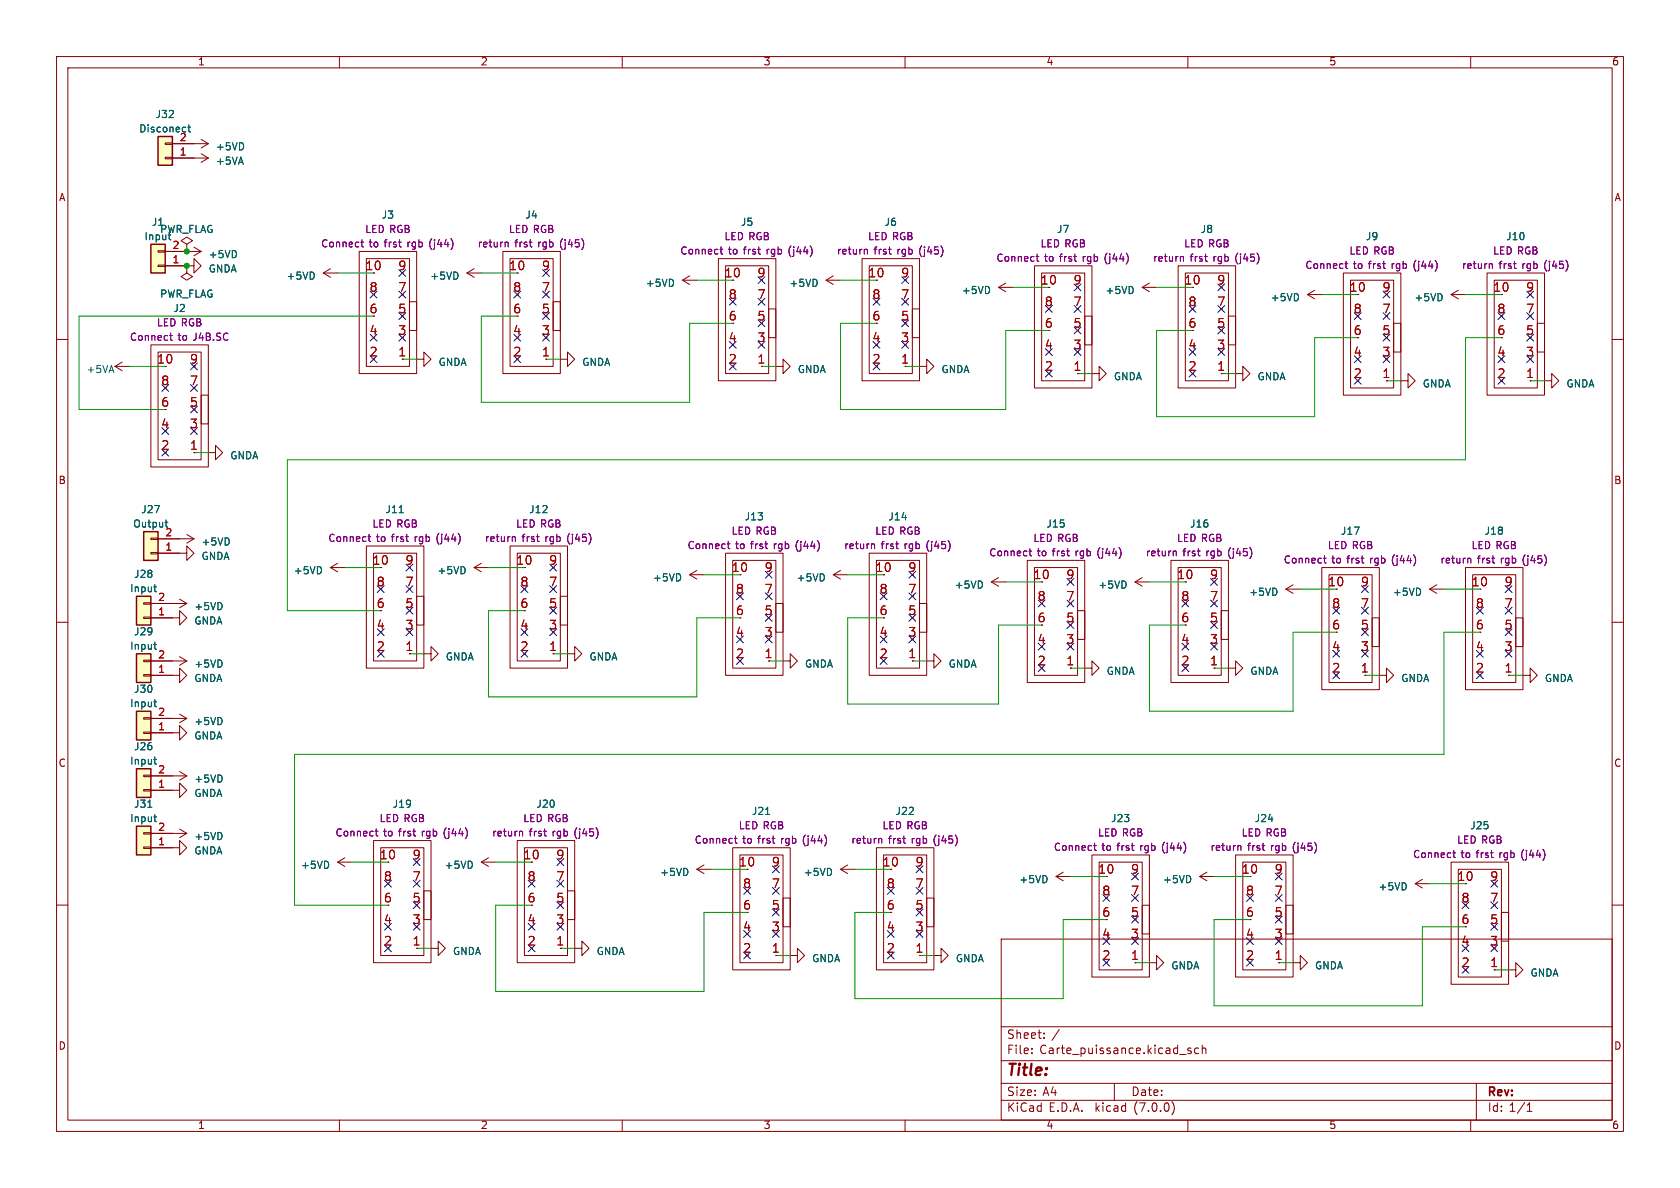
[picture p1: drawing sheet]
<svg xmlns="http://www.w3.org/2000/svg" width="297mm" height="210mm" viewBox="0 0 297 210" stroke-linecap="round" stroke-linejoin="round" font-family="sans-serif">
<g fill="none" stroke="#840000" stroke-width=".18">
<path d="M10 10h277v190h-277zM12 12h273v186h-273zM60 10v2M110 10v2M160 10v2M210 10v2M260 10v2M29.2 25.3h1.3v.2h-1.3zM29.2 27.8h1.3v.3h-1.3zM30.5 25.4h6.3M30.5 27.9h6.3M35.6 24.6l1.2 .8"/>
<path d="M35.6 27.2l1.2 .7M36.8 25.4l-1.2 .8M36.8 27.9l-1.2 .8M10 60h2M27.9 44.3h1.3v.3h-1.3zM27.9 46.9h1.3v.2h-1.3zM29.2 47h3.8M29.2 44.5h6.4M33 47h1.3v-1.3l1.3 1.3-1.3 1.3v-1.3M33 47v1.3l1 .6-1 .6-1-.6 1-.6M33 47h.1M33 43.2l1-.7-1-.6-1 .6 1 .7v1.3"/>
<path d="M33 44.5h.1M34.3 43.7l1.3 .8M35.6 44.5l-1.3 .7M57.1 48.3l1.3 .7M57.1 48.3h2.6M58.4 47.5l-1.3 .8M63.5 44.5h10.2v21.5h-10.2zM64.8 45.7h7.6v19.1h-7.6zM72.4 53.3h1.3v5.1h-1.3zM82.5 48.3h2.6M82.5 48.3l1.3 .7M83.8 47.5l-1.3 .8"/>
<path d="M88.9 44.5h10.2v21.5h-10.2zM90.2 45.7h7.6v19.1h-7.6zM97.8 53.3h1.3v5.1h-1.3zM120.6 49.5h2.6M120.6 49.5l1.3 .8M121.9 48.8l-1.3 .7M127 45.7h10.2v21.6h-10.2zM128.3 47h7.6v19h-7.6zM135.9 54.6h1.3v5.1h-1.3zM146 49.5l1.3 .8M146 49.5h2.6M147.3 48.8l-1.3 .7"/>
<path d="M152.4 45.7h10.2v21.6h-10.2zM153.7 47h7.6v19h-7.6zM161.3 54.6h1.3v5.1h-1.3zM176.5 50.8h2.6M176.5 50.8l1.3 .8M177.8 50l-1.3 .8M182.9 47h10.1v21.6h-10.1zM184.1 48.3h7.7v19h-7.7zM191.8 55.9h1.2v5.1h-1.2zM201.9 50.8l1.3 .8M201.9 50.8h2.6M203.2 50l-1.3 .8"/>
<path d="M208.3 47h10.1v21.6h-10.1zM209.5 48.3h7.7v19h-7.7zM217.2 55.9h1.2v5.1h-1.2zM231.1 52.1l1.3 .7M231.1 52.1h2.6M232.4 51.3l-1.3 .8M237.5 48.3h10.1v21.6h-10.1zM238.8 49.5h7.6v19.1h-7.6zM246.4 57.2h1.2v5h-1.2zM256.5 52.1h2.6M256.5 52.1l1.3 .7M257.8 51.3l-1.3 .8"/>
<path d="M262.9 48.3h10.1v21.6h-10.1zM264.2 49.5h7.6v19.1h-7.6zM271.8 57.2h1.2v5h-1.2zM285 60h2M20.3 64.8l1.3 .7M20.3 64.8h2.6M21.6 64l-1.3 .8M26.7 61h10.1v21.6h-10.1zM27.9 62.2h7.7v19.1h-7.7zM35.6 69.9h1.2v5h-1.2zM73.7 63.5h1.2v-1.3l1.3 1.3-1.3 1.3v-1.3M99.1 63.5h1.2v-1.3l1.3 1.3-1.3 1.3v-1.3"/>
<path d="M137.2 64.8h1.2v-1.3l1.3 1.3-1.3 1.2v-1.2M162.6 64.8h1.2v-1.3l1.3 1.3-1.3 1.2v-1.2M193 66h1.3v-1.2l1.3 1.2-1.3 1.3v-1.3M218.4 66h1.3v-1.2l1.3 1.2-1.3 1.3v-1.3M247.6 67.3h1.3v-1.3l1.3 1.3-1.3 1.3v-1.3M273 67.3h1.3v-1.3l1.3 1.3-1.3 1.3v-1.3M26.7 95.1h1.2v.3h-1.2zM26.7 97.7h1.2v.2h-1.2zM27.9 97.8h5.1v-1.3l1.3 1.3-1.3 1.3v-1.3M27.9 95.3h6.4M33 94.5l1.3 .8M34.3 95.3l-1.3 .7"/>
<path d="M36.8 80h1.3v-1.3l1.3 1.3-1.3 1.3v-1.3M59.7 99.6l-1.3 .7M64.8 96.5h10.1v21.6h-10.1zM66 97.8h7.7v19h-7.7zM85.1 99.6l-1.3 .7M90.2 96.5h10.1v21.6h-10.1zM91.4 97.8h7.7v19h-7.7zM128.3 97.8h10.1v21.6h-10.1zM129.5 99.1h7.7v19h-7.7zM153.7 97.8h10.1v21.6h-10.1zM154.9 99.1h7.7v19h-7.7zM181.6 99.1h10.2v21.6h-10.2z"/>
<path d="M207 99.1h10.2v21.6h-10.2zM10 110h2M25.4 116.7h1.3v.3h-1.3zM25.4 119.3h1.3v.2h-1.3zM25.4 106.6h1.3v.2h-1.3zM25.4 109.1h1.3v.2h-1.3zM26.7 119.4h5v-1.3l1.3 1.3-1.3 1.3v-1.3M26.7 109.2h5v-1.2l1.3 1.2-1.3 1.3v-1.3M26.7 116.8h6.3M26.7 106.7h6.3M31.7 116.1l1.3 .7M31.7 105.9l1.3 .8"/>
<path d="M33 116.8l-1.3 .8M33 106.7l-1.3 .7M58.4 100.3h2.6M58.4 100.3l1.3 .8M73.7 105.4h1.2v5.1h-1.2zM74.9 115.6h1.3v-1.3l1.3 1.3-1.3 1.2v-1.2M83.8 100.3l1.3 .8M83.8 100.3h2.6M99.1 105.4h1.2v5.1h-1.2zM100.3 115.6h1.3v-1.3l1.3 1.3-1.3 1.2v-1.2M121.9 101.6l1.3 .8M121.9 101.6h2.6"/>
<path d="M123.2 100.8l-1.3 .8M137.2 106.7h1.2v5.1h-1.2zM138.4 116.8h1.3v-1.2l1.3 1.2-1.3 1.3v-1.3M147.3 101.6h2.6M147.3 101.6l1.3 .8M148.6 100.8l-1.3 .8M162.6 106.7h1.2v5.1h-1.2zM163.8 116.8h1.3v-1.2l1.3 1.2-1.3 1.3v-1.3M175.3 102.9h2.5M175.3 102.9l1.2 .7M176.5 102.1l-1.2 .8M182.9 100.3h7.6v19.1h-7.6z"/>
<path d="M190.5 108h1.3v5h-1.3zM191.8 118.1h1.2v-1.3l1.3 1.3-1.3 1.3v-1.3M200.7 102.9l1.2 .7M200.7 102.9h2.5M201.9 102.1l-1.2 .8M208.3 100.3h7.6v19.1h-7.6zM215.9 108h1.3v5h-1.3zM217.2 118.1h1.2v-1.3l1.3 1.3-1.3 1.3v-1.3M227.3 104.1l1.3 .8M227.3 104.1h2.6M228.6 103.4l-1.3 .7M233.7 100.3h10.1v21.6h-10.1z"/>
<path d="M234.9 101.6h7.7v19.1h-7.7zM242.6 109.2h1.2v5.1h-1.2zM243.8 119.4h1.3v-1.3l1.3 1.3-1.3 1.3v-1.3M252.7 104.1h2.6M252.7 104.1l1.3 .8M254 103.4l-1.3 .7M259.1 100.3h10.1v21.6h-10.1zM260.3 101.6h7.7v19.1h-7.7zM268 109.2h1.2v5.1h-1.2zM269.2 119.4h1.3v-1.3l1.3 1.3-1.3 1.3v-1.3M285 110h2M25.4 126.9h1.3v.2h-1.3z"/>
<path d="M25.4 129.4h1.3v.3h-1.3zM25.4 137h1.3v.3h-1.3zM25.4 139.6h1.3v.2h-1.3zM26.7 129.5h5v-1.2l1.3 1.2-1.3 1.3v-1.3M26.7 139.7h5v-1.3l1.3 1.3-1.3 1.3v-1.3M26.7 127h6.3M26.7 137.2h6.3M31.7 126.2l1.3 .8M31.7 136.4l1.3 .8M33 127l-1.3 .8M33 137.2l-1.3 .7M10 160h2"/>
<path d="M25.4 147.2h1.3v.2h-1.3zM25.4 149.7h1.3v.3h-1.3zM26.7 149.9h5v-1.3l1.3 1.3-1.3 1.2v-1.2M26.7 147.3h6.3M31.7 146.6l1.3 .7M33 147.3l-1.3 .8M59.7 152.4l1.3 .8M59.7 152.4h2.5M61 151.6l-1.3 .8M66 148.6h10.2v21.6h-10.2zM67.3 149.9h7.6v19h-7.6zM74.9 157.5h1.3v5.1h-1.3z"/>
<path d="M85.1 152.4h2.5M85.1 152.4l1.3 .8M86.4 151.6l-1.3 .8M91.4 148.6h10.2v21.6h-10.2zM92.7 149.9h7.6v19h-7.6zM100.3 157.5h1.3v5.1h-1.3zM123.2 153.7h2.5M123.2 153.7l1.3 .7M124.5 152.9l-1.3 .8M129.5 149.9h10.2v21.6h-10.2zM130.8 151.1h7.6v19.1h-7.6zM138.4 158.8h1.3v5h-1.3z"/>
<path d="M148.6 153.7l1.3 .7M148.6 153.7h2.5M149.9 152.9l-1.3 .8M154.9 149.9h10.2v21.6h-10.2zM156.2 151.1h7.6v19.1h-7.6zM163.8 158.8h1.3v5h-1.3zM186.7 154.9l1.3 .8M186.7 154.9h2.5M188 154.2l-1.3 .7M193 151.1h10.2v21.6h-10.2zM194.3 152.4h7.6v19.1h-7.6zM212.1 154.9h2.5"/>
<path d="M212.1 154.9l1.3 .8M213.4 154.2l-1.3 .7M218.4 151.1h10.2v21.6h-10.2zM219.7 152.4h7.6v19.1h-7.6zM250.2 156.2l1.3 .8M250.2 156.2h2.5M251.5 155.4l-1.3 .8M256.5 152.4h10.2v21.6h-10.2zM257.8 153.7h7.6v19h-7.6zM285 160h2M76.2 167.6h1.3v-1.2l1.2 1.2-1.2 1.3v-1.3M101.6 167.6h1.3v-1.2l1.2 1.2-1.2 1.3v-1.3"/>
<path d="M139.7 168.9h1.3v-1.3l1.2 1.3-1.2 1.3v-1.3M165.1 168.9h1.3v-1.3l1.2 1.3-1.2 1.3v-1.3M177 166h108v32h-108zM201.9 160h1.3v5.1h-1.3zM203.2 170.2h1.3v-1.3l1.2 1.3-1.2 1.3v-1.3M227.3 160h1.3v5.1h-1.3zM228.6 170.2h1.3v-1.3l1.2 1.3-1.2 1.3v-1.3M265.4 161.3h1.3v5.1h-1.3zM266.7 171.5h1.3v-1.3l1.2 1.3-1.2 1.2v-1.2M60 198v2M110 198v2M160 198v2"/>
<path d="M177 194.5h108M177 191.5h108M177 187.5h108M177 181.5h108M182.4 186.1v.2M182.4 185.3v.2M184.6 183.4v.2M184.6 182.6v.2M197 191.5v3M207.2 194.7a1.72 1.72 0 0 1 0 2.3M210 198v2M210.5 185.3h-.3l-.2 .2v.2l.5 .1v.4h-.5"/>
<path d="M211.9 185.3h-.4l-.3 .2v.5l.1 .2h.6M212.5 185.4l.3-.1h.3l.1 1M212.5 184.8v1.5M260 198v2M261 191.5v6.5M270 196.5h.8M270 195.4l.4-.4v1.5"/>
</g>
<g fill="#ffffc2" stroke="#ffffc2" stroke-width=".18">
<path d="M24.1 125.7h2.6v5.1h-2.6z"/>
<path d="M26.7 43.2h2.5v5.1h-2.5z"/>
<path d="M24.1 115.6h2.6v5.1h-2.6z"/>
<path d="M27.9 24.1h2.6v5.1h-2.6z"/>
<path d="M24.1 135.9h2.6v5.1h-2.6z"/>
<path d="M24.1 146.1h2.6v5h-2.6z"/>
<path d="M24.1 105.4h2.6v5.1h-2.6z"/>
<path d="M25.4 94h2.5v5.1h-2.5z"/>
</g>
<path d="M27.9 24.1h2.6v5.1h-2.6zM26.7 43.2h2.5v5.1h-2.5zM25.4 94h2.5v5.1h-2.5zM24.1 115.6h2.6v5.1h-2.6zM24.1 105.4h2.6v5.1h-2.6zM24.1 125.7h2.6v5.1h-2.6zM24.1 135.9h2.6v5.1h-2.6zM24.1 146.1h2.6v5h-2.6z" fill="none" stroke="#840000" stroke-width=".25"/>
<g fill="none" stroke="#006464" stroke-width=".18">
<path d="M33.2 22.5h.5M33.4 22.1v1l.3 .2M30 42.3l.1 .1M29.2 92.3h.5M29.4 93l.1 .2M70.6 90.6h.7M27.2 113.9h.5M27.2 103.8h.5M27.4 114.7l.1 .1M27.4 104.5l.1 .1M27.2 124.1h.5M27.2 134.2h.5"/>
<path d="M27.4 124.9h.1M27.4 135l.1 .1M26.1 142.7h.8M27.2 144.4h.5M27.4 145.2h.1M135.3 144h.8"/>
</g>
<g fill="none" stroke="#840084" stroke-width=".18">
<path d="M30 59.3h.5M30.2 58.9v1.1l.3 .2M63.8 42.8h.5M64 42.4v1.1l.3 .1M89.5 42.8l.3 .2v.6M93.6 42.8h.5M93.9 43.6h.2M103.1 42.6l.1 .4-.1 .8M127.3 44.1h.5M127.5 43.6v1.1l.3 .2M153 44.1l.3 .2v.6M157.1 44.1h.5"/>
<path d="M157.4 44.9h.2M166.6 43.8l.1 .5-.1 .7M183.2 45.3h.5M183.4 44.9v1.1l.3 .2M208.9 45.3l.3 .2v.7M212.9 45.3h.5M213.3 46.2h.1M222.5 45.1l.1 .5-.1 .7M237.8 46.6h.5M238 46.2v1.1l.3 .2M263.5 46.6l.3 .2v.7M267.6 46.6h.4"/>
<path d="M267.9 47.5h.1M277.1 46.4l.1 .5-.1 .7M65.1 94.9h.4M65.2 94.4v1.1l.3 .2M90.8 94.9l.3 .2v.6M94.8 94.9h.5M95.2 95.7h.1M104.3 94.6l.2 .5-.2 .7M128.6 96.1h.4M128.7 95.7v1.1l.3 .2M154.3 96.1l.3 .2v.7M158.3 96.1h.5"/>
<path d="M158.7 97h.1M167.8 95.9l.2 .5-.2 .7M181.9 97.4h.5M182.1 97v1.1l.3 .2M207.6 97.4l.4 .2v.7M211.7 97.4h.5M212 98.3h.2M221.2 97.2l.1 .5-.1 .7M234 98.7h.5M234.2 98.3v1l.3 .2M259.7 98.7l.3 .2v.6M263.7 98.7h.5"/>
<path d="M264.1 99.5h.1M273.3 98.4l.1 .5-.1 .7M66.3 146.9h.5M66.5 146.5v1.1l.3 .2M92 146.9l.4 .2v.7M96.1 146.9h.5M96.5 147.8h.1M105.6 146.7l.1 .5-.1 .7M129.8 148.2h.5M130 147.8v1.1l.3 .2M155.5 148.2l.4 .2v.7M159.6 148.2h.5"/>
<path d="M160 149.1h.1M169.1 148l.1 .5-.1 .7M193.3 149.5h.5M193.5 149.1v1l.3 .2M219 149.5l.4 .2v.6M223.1 149.5h.5M223.5 150.3h.1M232.6 149.2l.1 .5-.1 .7M256.8 150.8h.5M257 150.3v1.1l.3 .2"/>
</g>
<g fill="none" stroke="#009600" stroke-width=".18">
<path d="M59.7 48.3h6.3M66 55.9h-52v16.5h15.2M85.1 48.3h6.3M91.4 55.9h-6.3v15.2h36.8v-13.9h7.6M123.2 49.5h6.3M148.6 49.5h6.3M154.9 57.2h-6.3v15.2h29.2v-14h7.6M179.1 50.8h6.3M204.5 50.8h6.3M210.8 58.4h-6.3v15.3h27.9v-14h7.6M233.7 52.1h6.3M259.1 52.1h6.3"/>
<path d="M265.4 59.7h-6.3v21.6h-208.3v26.7h16.5M22.9 64.8h6.3M71.1 63.5h2.6M96.5 63.5h2.6M134.6 64.8h2.6M160 64.8h2.6M190.5 66h2.5M215.9 66h2.5M245.1 67.3h2.5M270.5 67.3h2.5M34.3 80h2.5M61 100.3h6.3"/>
<path d="M72.4 115.6h2.5M86.4 100.3h6.3M92.7 108h-6.3v15.2h36.8v-14h7.6M97.8 115.6h2.5M124.5 101.6h6.3M135.9 116.8h2.5M149.9 101.6h6.3M156.2 109.2h-6.3v15.3h26.6v-14h7.6M161.3 116.8h2.5M177.8 102.9h6.3M189.2 118.1h2.6M203.2 102.9h6.3"/>
<path d="M209.5 110.5h-6.3v15.2h25.4v-13.9h7.6M214.6 118.1h2.6M229.9 104.1h6.3M241.3 119.4h2.5M255.3 104.1h6.3M261.6 111.8h-6.3v21.6h-203.2v26.6h16.5M266.7 119.4h2.5M62.2 152.4h6.4M87.6 152.4h6.4M125.7 153.7h6.4M151.1 153.7h6.4M189.2 154.9h6.4"/>
<path d="M214.6 154.9h6.4M252.7 156.2h6.4M73.7 167.6h2.5M94 160h-6.4v15.3h36.9v-14h7.6M99.1 167.6h2.5M137.2 168.9h2.5M157.5 161.3h-6.4v15.2h36.9v-13.9h7.6M162.6 168.9h2.5M200.7 170.2h2.5M221 162.6h-6.4v15.2h36.9v-14h7.6M226.1 170.2h2.5M264.2 171.5h2.5"/>
</g>
<g fill="none" stroke="#000084" stroke-width=".18">
<path d="M65.4 59.1l1.2 1.2M65.4 51.5l1.2 1.2M66.6 59.1l-1.2 1.2M66.6 51.5l-1.2 1.2M70.5 59.1l1.2 1.2M70.5 55.3l1.2 1.2M70.5 47.7l1.2 1.2M70.5 51.5l1.2 1.2M71.7 59.1l-1.2 1.2M71.7 55.3l-1.2 1.2M71.7 47.7l-1.2 1.2M71.7 51.5l-1.2 1.2"/>
<path d="M90.8 59.1l1.2 1.2M90.8 51.5l1.2 1.2M92 59.1l-1.2 1.2M92 51.5l-1.2 1.2M95.9 55.3l1.2 1.2M95.9 47.7l1.2 1.2M95.9 51.5l1.2 1.2M95.9 59.1l1.2 1.2M97.1 55.3l-1.2 1.2M97.1 47.7l-1.2 1.2M97.1 51.5l-1.2 1.2M97.1 59.1l-1.2 1.2"/>
<path d="M128.9 52.7l1.2 1.2M130.1 52.7l-1.2 1.2M134 48.9l1.2 1.2M134 56.5l1.2 1.3M134 52.7l1.2 1.2M135.2 48.9l-1.2 1.2M135.2 56.5l-1.2 1.3M135.2 52.7l-1.2 1.2M154.3 52.7l1.2 1.2M155.5 52.7l-1.2 1.2M159.4 56.5l1.2 1.3M159.4 48.9l1.2 1.2"/>
<path d="M159.4 52.7l1.2 1.2M160.6 48.9l-1.2 1.2M160.6 56.5l-1.2 1.3M160.6 52.7l-1.2 1.2M184.8 54l1.2 1.2M186 54l-1.2 1.2M189.9 54l1.2 1.2M189.9 50.2l1.2 1.2M189.9 57.8l1.2 1.2M191.1 57.8l-1.2 1.2M191.1 54l-1.2 1.2M191.1 50.2l-1.2 1.2"/>
<path d="M210.2 54l1.2 1.2M211.4 54l-1.2 1.2M215.3 50.2l1.2 1.2M215.3 57.8l1.2 1.2M215.3 54l1.2 1.2M216.5 50.2l-1.2 1.2M216.5 57.8l-1.2 1.2M216.5 54l-1.2 1.2M239.4 55.3l1.2 1.2M240.6 55.3l-1.2 1.2M244.5 59.1l1.2 1.2M244.5 55.3l1.2 1.2"/>
<path d="M244.5 51.5l1.2 1.2M245.7 59.1l-1.2 1.2M245.7 55.3l-1.2 1.2M245.7 51.5l-1.2 1.2M264.8 55.3l1.2 1.2M266 55.3l-1.2 1.2M269.9 55.3l1.2 1.2M269.9 51.5l1.2 1.2M269.9 59.1l1.2 1.2M271.1 55.3l-1.2 1.2M271.1 51.5l-1.2 1.2M271.1 59.1l-1.2 1.2"/>
<path d="M28.6 75.6l1.2 1.2M28.6 79.4l1.2 1.2M28.6 68l1.2 1.2M29.8 75.6l-1.2 1.2M29.8 79.4l-1.2 1.2M29.8 68l-1.2 1.2M33.7 75.6l1.2 1.2M33.7 64.2l1.2 1.2M33.7 68l1.2 1.2M33.7 71.8l1.2 1.2M34.9 75.6l-1.2 1.2M34.9 64.2l-1.2 1.2"/>
<path d="M34.9 68l-1.2 1.2M34.9 71.8l-1.2 1.2M65.4 62.9l1.2 1.2M66.6 62.9l-1.2 1.2M90.8 62.9l1.2 1.2M92 62.9l-1.2 1.2M128.9 60.4l1.2 1.2M128.9 64.2l1.2 1.2M130.1 60.4l-1.2 1.2M130.1 64.2l-1.2 1.2M134 60.4l1.2 1.2M135.2 60.4l-1.2 1.2"/>
<path d="M154.3 64.2l1.2 1.2M154.3 60.4l1.2 1.2M155.5 64.2l-1.2 1.2M155.5 60.4l-1.2 1.2M159.4 60.4l1.2 1.2M160.6 60.4l-1.2 1.2M184.8 61.6l1.2 1.2M184.8 65.4l1.2 1.2M186 65.4l-1.2 1.2M186 61.6l-1.2 1.2M189.9 61.6l1.2 1.2M191.1 61.6l-1.2 1.2"/>
<path d="M210.2 61.6l1.2 1.2M210.2 65.4l1.2 1.2M211.4 61.6l-1.2 1.2M211.4 65.4l-1.2 1.2M215.3 61.6l1.2 1.2M216.5 61.6l-1.2 1.2M239.4 62.9l1.2 1.2M239.4 66.7l1.2 1.2M240.6 62.9l-1.2 1.2M240.6 66.7l-1.2 1.2M244.5 62.9l1.2 1.2M245.7 62.9l-1.2 1.2"/>
<path d="M264.8 66.7l1.2 1.2M264.8 62.9l1.2 1.2M266 62.9l-1.2 1.2M266 66.7l-1.2 1.2M269.9 62.9l1.2 1.2M271.1 62.9l-1.2 1.2M71.8 99.7l1.2 1.2M73 99.7l-1.2 1.2M97.2 99.7l1.2 1.2M98.4 99.7l-1.2 1.2M66.7 111.2l1.2 1.2M66.7 115l1.2 1.2"/>
<path d="M66.7 103.5l1.2 1.2M67.9 111.2l-1.2 1.2M67.9 115l-1.2 1.2M67.9 103.5l-1.2 1.2M71.8 111.2l1.2 1.2M71.8 103.5l1.2 1.2M71.8 107.3l1.2 1.3M73 111.2l-1.2 1.2M73 103.5l-1.2 1.2M73 107.3l-1.2 1.3M92.1 115l1.2 1.2M92.1 103.5l1.2 1.2"/>
<path d="M92.1 111.2l1.2 1.2M93.3 115l-1.2 1.2M93.3 103.5l-1.2 1.2M93.3 111.2l-1.2 1.2M97.2 111.2l1.2 1.2M97.2 107.3l1.2 1.3M97.2 103.5l1.2 1.2M98.4 111.2l-1.2 1.2M98.4 107.3l-1.2 1.3M98.4 103.5l-1.2 1.2M130.2 112.4l1.2 1.2M130.2 104.8l1.2 1.2"/>
<path d="M130.2 116.2l1.2 1.2M131.4 104.8l-1.2 1.2M131.4 112.4l-1.2 1.2M131.4 116.2l-1.2 1.2M135.3 112.4l1.2 1.2M135.3 108.6l1.2 1.2M135.3 101l1.2 1.2M135.3 104.8l1.2 1.2M136.5 112.4l-1.2 1.2M136.5 108.6l-1.2 1.2M136.5 101l-1.2 1.2M136.5 104.8l-1.2 1.2"/>
<path d="M155.6 112.4l1.2 1.2M155.6 104.8l1.2 1.2M155.6 116.2l1.2 1.2M156.8 112.4l-1.2 1.2M156.8 104.8l-1.2 1.2M156.8 116.2l-1.2 1.2M160.7 104.8l1.2 1.2M160.7 101l1.2 1.2M160.7 108.6l1.2 1.2M160.7 112.4l1.2 1.2M161.9 101l-1.2 1.2M161.9 104.8l-1.2 1.2"/>
<path d="M161.9 112.4l-1.2 1.2M161.9 108.6l-1.2 1.2M183.5 117.5l1.3 1.2M183.5 106.1l1.3 1.2M183.5 113.7l1.3 1.2M184.8 106.1l-1.3 1.2M184.8 113.7l-1.3 1.2M184.8 117.5l-1.3 1.2M188.6 102.3l1.2 1.2M188.6 106.1l1.2 1.2M188.6 113.7l1.2 1.2M188.6 109.9l1.2 1.2"/>
<path d="M189.8 102.3l-1.2 1.2M189.8 106.1l-1.2 1.2M189.8 113.7l-1.2 1.2M189.8 109.9l-1.2 1.2M208.9 117.5l1.3 1.2M208.9 106.1l1.3 1.2M208.9 113.7l1.3 1.2M210.2 117.5l-1.3 1.2M210.2 106.1l-1.3 1.2M210.2 113.7l-1.3 1.2M214 102.3l1.2 1.2M214 109.9l1.2 1.2"/>
<path d="M214 106.1l1.2 1.2M214 113.7l1.2 1.2M215.2 102.3l-1.2 1.2M215.2 109.9l-1.2 1.2M215.2 106.1l-1.2 1.2M215.2 113.7l-1.2 1.2M235.6 118.8l1.2 1.2M235.6 107.3l1.2 1.3M235.6 115l1.2 1.2M236.8 118.8l-1.2 1.2M236.8 107.3l-1.2 1.3M236.8 115l-1.2 1.2"/>
<path d="M240.7 115l1.2 1.2M240.7 111.2l1.2 1.2M240.7 107.3l1.2 1.3M240.7 103.5l1.2 1.2M241.9 115l-1.2 1.2M241.9 111.2l-1.2 1.2M241.9 107.3l-1.2 1.3M241.9 103.5l-1.2 1.2M261 115l1.2 1.2M261 107.3l1.2 1.3M261 118.8l1.2 1.2M262.2 118.8l-1.2 1.2"/>
<path d="M262.2 115l-1.2 1.2M262.2 107.3l-1.2 1.3M266.1 111.2l1.2 1.2M266.1 107.3l1.2 1.3M266.1 103.5l1.2 1.2M266.1 115l1.2 1.2M267.3 111.2l-1.2 1.2M267.3 107.3l-1.2 1.3M267.3 103.5l-1.2 1.2M267.3 115l-1.2 1.2M68 155.6l1.2 1.2M69.2 155.6l-1.2 1.2"/>
<path d="M73.1 159.4l1.2 1.2M73.1 155.6l1.2 1.2M73.1 151.8l1.2 1.2M74.3 159.4l-1.2 1.2M74.3 155.6l-1.2 1.2M74.3 151.8l-1.2 1.2M93.4 155.6l1.2 1.2M94.6 155.6l-1.2 1.2M98.5 159.4l1.2 1.2M98.5 151.8l1.2 1.2M98.5 155.6l1.2 1.2M99.7 159.4l-1.2 1.2"/>
<path d="M99.7 151.8l-1.2 1.2M99.7 155.6l-1.2 1.2M131.5 156.9l1.2 1.2M132.7 156.9l-1.2 1.2M136.6 153.1l1.2 1.2M136.6 156.9l1.2 1.2M137.8 153.1l-1.2 1.2M137.8 156.9l-1.2 1.2M156.9 156.9l1.2 1.2M158.1 156.9l-1.2 1.2M162 156.9l1.2 1.2M162 153.1l1.2 1.2"/>
<path d="M163.2 156.9l-1.2 1.2M163.2 153.1l-1.2 1.2M195 158.1l1.2 1.3M196.2 158.1l-1.2 1.3M200.1 158.1l1.2 1.3M200.1 154.3l1.2 1.2M201.3 158.1l-1.2 1.3M201.3 154.3l-1.2 1.2M220.4 158.1l1.2 1.3M221.6 158.1l-1.2 1.3M225.5 154.3l1.2 1.2M225.5 158.1l1.2 1.3"/>
<path d="M226.7 154.3l-1.2 1.2M226.7 158.1l-1.2 1.3M258.5 159.4l1.2 1.2M259.7 159.4l-1.2 1.2M263.6 159.4l1.2 1.2M263.6 155.6l1.2 1.2M264.8 159.4l-1.2 1.2M264.8 155.6l-1.2 1.2M68 167l1.2 1.2M68 163.2l1.2 1.2M69.2 167l-1.2 1.2M69.2 163.2l-1.2 1.2"/>
<path d="M73.1 163.2l1.2 1.2M74.3 163.2l-1.2 1.2M93.4 163.2l1.2 1.2M93.4 167l1.2 1.2M94.6 163.2l-1.2 1.2M94.6 167l-1.2 1.2M98.5 163.2l1.2 1.2M99.7 163.2l-1.2 1.2M131.5 164.5l1.2 1.2M131.5 168.3l1.2 1.2M132.7 164.5l-1.2 1.2M132.7 168.3l-1.2 1.2"/>
<path d="M136.6 160.7l1.2 1.2M136.6 164.5l1.2 1.2M137.8 160.7l-1.2 1.2M137.8 164.5l-1.2 1.2M156.9 168.3l1.2 1.2M156.9 164.5l1.2 1.2M158.1 168.3l-1.2 1.2M158.1 164.5l-1.2 1.2M162 160.7l1.2 1.2M162 164.5l1.2 1.2M163.2 160.7l-1.2 1.2M163.2 164.5l-1.2 1.2"/>
<path d="M195 165.8l1.2 1.2M195 169.6l1.2 1.2M196.2 165.8l-1.2 1.2M196.2 169.6l-1.2 1.2M200.1 165.8l1.2 1.2M200.1 162l1.2 1.2M201.3 165.8l-1.2 1.2M201.3 162l-1.2 1.2M220.4 169.6l1.2 1.2M220.4 165.8l1.2 1.2M221.6 169.6l-1.2 1.2M221.6 165.8l-1.2 1.2"/>
<path d="M225.5 162l1.2 1.2M225.5 165.8l1.2 1.2M226.7 162l-1.2 1.2M226.7 165.8l-1.2 1.2M258.5 170.8l1.2 1.3M258.5 167l1.2 1.2M259.7 170.8l-1.2 1.3M259.7 167l-1.2 1.2M263.6 163.2l1.2 1.2M263.6 167l1.2 1.2M264.8 163.2l-1.2 1.2M264.8 167l-1.2 1.2"/>
</g>
<g fill="#009600" stroke="#009600" stroke-width=".18">
<circle cx="33" cy="47" r=".46"/>
<circle cx="33" cy="44.5" r=".46"/>
</g>
<text font-size="2.8" fill="#840000" x="178" y="190.8">Title:</text>
<g font-size="2.1" fill="#a90000">
<text x="64.6" y="48">10</text>
<text x="65.3" y="51.8">8</text>
<text x="70.4" y="51.8">7</text>
<text x="70.4" y="48">9</text>
<text x="90" y="48">10</text>
<text x="90.7" y="51.8">8</text>
<text x="95.8" y="51.8">7</text>
<text x="95.8" y="48">9</text>
<text x="128.1" y="49.3">10</text>
<text x="128.8" y="53.1">8</text>
<text x="133.9" y="53.1">7</text>
<text x="133.9" y="49.3">9</text>
<text x="153.5" y="49.3">10</text>
<text x="154.2" y="53.1">8</text>
<text x="159.3" y="53.1">7</text>
<text x="159.3" y="49.3">9</text>
<text x="183.9" y="50.5">10</text>
<text x="189.7" y="50.5">9</text>
<text x="209.3" y="50.5">10</text>
<text x="215.1" y="50.5">9</text>
<text x="238.5" y="51.8">10</text>
<text x="244.3" y="51.8">9</text>
<text x="263.9" y="51.8">10</text>
<text x="269.7" y="51.8">9</text>
<text x="65.3" y="59.4">4</text>
<text x="65.3" y="55.6">6</text>
<text x="70.4" y="59.4">3</text>
<text x="70.4" y="55.6">5</text>
<text x="90.7" y="59.4">4</text>
<text x="90.7" y="55.6">6</text>
<text x="95.8" y="59.4">3</text>
<text x="95.8" y="55.6">5</text>
<text x="128.8" y="56.9">6</text>
<text x="133.9" y="56.9">5</text>
<text x="154.2" y="56.9">6</text>
<text x="159.3" y="56.9">5</text>
<text x="184.7" y="58.2">6</text>
<text x="184.7" y="54.4">8</text>
<text x="189.7" y="58.2">5</text>
<text x="189.7" y="54.4">7</text>
<text x="210.1" y="58.2">6</text>
<text x="210.1" y="54.4">8</text>
<text x="215.1" y="58.2">5</text>
<text x="215.1" y="54.4">7</text>
<text x="239.3" y="59.4">6</text>
<text x="239.3" y="55.6">8</text>
<text x="244.3" y="59.4">5</text>
<text x="244.3" y="55.6">7</text>
<text x="264.7" y="59.4">6</text>
<text x="264.7" y="55.6">8</text>
<text x="269.7" y="59.4">5</text>
<text x="269.7" y="55.6">7</text>
<text x="27.7" y="64.5">10</text>
<text x="33.5" y="64.5">9</text>
<text x="65.3" y="63.2">2</text>
<text x="70.4" y="63.2">1</text>
<text x="90.7" y="63.2">2</text>
<text x="95.8" y="63.2">1</text>
<text x="128.8" y="64.5">2</text>
<text x="128.8" y="60.7">4</text>
<text x="133.9" y="64.5">1</text>
<text x="133.9" y="60.7">3</text>
<text x="154.2" y="64.5">2</text>
<text x="154.2" y="60.7">4</text>
<text x="159.3" y="64.5">1</text>
<text x="159.3" y="60.7">3</text>
<text x="184.7" y="65.8">2</text>
<text x="184.7" y="62">4</text>
<text x="189.7" y="65.8">1</text>
<text x="189.7" y="62">3</text>
<text x="210.1" y="65.8">2</text>
<text x="210.1" y="62">4</text>
<text x="215.1" y="65.8">1</text>
<text x="215.1" y="62">3</text>
<text x="239.3" y="63.2">4</text>
<text x="244.3" y="63.2">3</text>
<text x="264.7" y="63.2">4</text>
<text x="269.7" y="63.2">3</text>
<text x="28.4" y="68.3">8</text>
<text x="33.5" y="68.3">7</text>
<text x="239.3" y="67.1">2</text>
<text x="244.3" y="67.1">1</text>
<text x="264.7" y="67.1">2</text>
<text x="269.7" y="67.1">1</text>
<text x="28.4" y="75.9">4</text>
<text x="28.4" y="72.1">6</text>
<text x="33.5" y="75.9">3</text>
<text x="33.5" y="72.1">5</text>
<text x="28.4" y="79.8">2</text>
<text x="33.5" y="79.8">1</text>
<text x="65.8" y="100.1">10</text>
<text x="71.6" y="100.1">9</text>
<text x="91.2" y="100.1">10</text>
<text x="97" y="100.1">9</text>
<text x="129.3" y="101.3">10</text>
<text x="135.1" y="101.3">9</text>
<text x="154.7" y="101.3">10</text>
<text x="160.5" y="101.3">9</text>
<text x="66.5" y="107.7">6</text>
<text x="66.5" y="103.9">8</text>
<text x="71.6" y="107.7">5</text>
<text x="71.6" y="103.9">7</text>
<text x="91.9" y="107.7">6</text>
<text x="91.9" y="103.9">8</text>
<text x="97" y="107.7">5</text>
<text x="97" y="103.9">7</text>
<text x="130" y="105.2">8</text>
<text x="135.1" y="105.2">7</text>
<text x="155.4" y="105.2">8</text>
<text x="160.5" y="105.2">7</text>
<text x="182.7" y="102.6">10</text>
<text x="183.4" y="106.4">8</text>
<text x="188.5" y="106.4">7</text>
<text x="188.5" y="102.6">9</text>
<text x="208.1" y="102.6">10</text>
<text x="208.8" y="106.4">8</text>
<text x="213.9" y="106.4">7</text>
<text x="213.9" y="102.6">9</text>
<text x="234.7" y="103.9">10</text>
<text x="235.5" y="107.7">8</text>
<text x="240.5" y="107.7">7</text>
<text x="240.5" y="103.9">9</text>
<text x="260.1" y="103.9">10</text>
<text x="260.9" y="107.7">8</text>
<text x="265.9" y="107.7">7</text>
<text x="265.9" y="103.9">9</text>
<text x="66.5" y="111.5">4</text>
<text x="71.6" y="111.5">3</text>
<text x="91.9" y="111.5">4</text>
<text x="97" y="111.5">3</text>
<text x="130" y="112.8">4</text>
<text x="130" y="109">6</text>
<text x="135.1" y="112.8">3</text>
<text x="135.1" y="109">5</text>
<text x="155.4" y="112.8">4</text>
<text x="155.4" y="109">6</text>
<text x="160.5" y="112.8">3</text>
<text x="160.5" y="109">5</text>
<text x="183.4" y="110.2">6</text>
<text x="188.5" y="110.2">5</text>
<text x="208.8" y="110.2">6</text>
<text x="213.9" y="110.2">5</text>
<text x="235.5" y="111.5">6</text>
<text x="240.5" y="111.5">5</text>
<text x="260.9" y="111.5">6</text>
<text x="265.9" y="111.5">5</text>
<text x="66.5" y="115.3">2</text>
<text x="71.6" y="115.3">1</text>
<text x="91.9" y="115.3">2</text>
<text x="97" y="115.3">1</text>
<text x="130" y="116.6">2</text>
<text x="135.1" y="116.6">1</text>
<text x="155.4" y="116.6">2</text>
<text x="160.5" y="116.6">1</text>
<text x="183.4" y="117.9">2</text>
<text x="183.4" y="114">4</text>
<text x="188.5" y="117.9">1</text>
<text x="188.5" y="114">3</text>
<text x="208.8" y="117.9">2</text>
<text x="208.8" y="114">4</text>
<text x="213.9" y="117.9">1</text>
<text x="213.9" y="114">3</text>
<text x="235.5" y="119.1">2</text>
<text x="235.5" y="115.3">4</text>
<text x="240.5" y="119.1">1</text>
<text x="240.5" y="115.3">3</text>
<text x="260.9" y="119.1">2</text>
<text x="260.9" y="115.3">4</text>
<text x="265.9" y="119.1">1</text>
<text x="265.9" y="115.3">3</text>
<text x="67.1" y="152.1">10</text>
<text x="67.8" y="156">8</text>
<text x="72.9" y="156">7</text>
<text x="72.9" y="152.1">9</text>
<text x="92.5" y="152.1">10</text>
<text x="93.2" y="156">8</text>
<text x="98.3" y="156">7</text>
<text x="98.3" y="152.1">9</text>
<text x="130.6" y="153.4">10</text>
<text x="136.4" y="153.4">9</text>
<text x="156" y="153.4">10</text>
<text x="161.8" y="153.4">9</text>
<text x="194.1" y="154.7">10</text>
<text x="199.9" y="154.7">9</text>
<text x="219.5" y="154.7">10</text>
<text x="225.3" y="154.7">9</text>
<text x="257.6" y="156">10</text>
<text x="263.4" y="156">9</text>
<text x="67.8" y="159.8">6</text>
<text x="72.9" y="159.8">5</text>
<text x="93.2" y="159.8">6</text>
<text x="98.3" y="159.8">5</text>
<text x="131.3" y="161">6</text>
<text x="131.3" y="157.2">8</text>
<text x="136.4" y="161">5</text>
<text x="136.4" y="157.2">7</text>
<text x="156.7" y="161">6</text>
<text x="156.7" y="157.2">8</text>
<text x="161.8" y="161">5</text>
<text x="161.8" y="157.2">7</text>
<text x="194.8" y="158.5">8</text>
<text x="199.9" y="158.5">7</text>
<text x="220.2" y="158.5">8</text>
<text x="225.3" y="158.5">7</text>
<text x="258.3" y="159.8">8</text>
<text x="263.4" y="159.8">7</text>
<text x="67.8" y="167.4">2</text>
<text x="67.8" y="163.6">4</text>
<text x="72.9" y="167.4">1</text>
<text x="72.9" y="163.6">3</text>
<text x="93.2" y="167.4">2</text>
<text x="93.2" y="163.6">4</text>
<text x="98.3" y="167.4">1</text>
<text x="98.3" y="163.6">3</text>
<text x="131.3" y="164.8">4</text>
<text x="136.4" y="164.8">3</text>
<text x="156.7" y="164.8">4</text>
<text x="161.8" y="164.8">3</text>
<text x="194.8" y="166.1">4</text>
<text x="194.8" y="162.3">6</text>
<text x="199.9" y="166.1">3</text>
<text x="199.9" y="162.3">5</text>
<text x="220.2" y="166.1">4</text>
<text x="220.2" y="162.3">6</text>
<text x="225.3" y="166.1">3</text>
<text x="225.3" y="162.3">5</text>
<text x="258.3" y="167.4">4</text>
<text x="258.3" y="163.6">6</text>
<text x="263.4" y="167.4">3</text>
<text x="263.4" y="163.6">5</text>
<text x="131.3" y="168.7">2</text>
<text x="136.4" y="168.7">1</text>
<text x="156.7" y="168.7">2</text>
<text x="161.8" y="168.7">1</text>
<text x="194.8" y="169.9">2</text>
<text x="199.9" y="169.9">1</text>
<text x="220.2" y="169.9">2</text>
<text x="225.3" y="169.9">1</text>
<text x="258.3" y="171.2">2</text>
<text x="263.4" y="171.2">1</text>
</g>
<g font-size="2.1" fill="#840000">
<text x="178" y="183.9">Sheet:</text>
<text x="185.9" y="183.9">/</text>
<text x="178" y="186.6">File:</text>
<text x="183.8" y="186.6">Carte_puissance.kicad_sch</text>
<text x="178" y="196.8">KiCad</text>
<text x="178" y="194">Size:</text>
<text x="184.3" y="194">A4</text>
<text x="185.4" y="196.8">E.D.A.</text>
<text x="193.7" y="196.8">kicad</text>
<text x="200" y="194">Date:</text>
<text x="200.6" y="196.8">(7.0.0)</text>
<text x="263" y="194.2">Rev:</text>
<text x="263" y="196.8">Id: 1/1</text>
</g>
<g font-size="1.8" fill="#840000">
<text x="35" y="11.8">1</text>
<text x="85" y="11.8">2</text>
<text x="135" y="11.8">3</text>
<text x="185" y="11.8">4</text>
<text x="235" y="11.8">5</text>
<text x="285" y="11.8">6</text>
<text x="10.4" y="35.8">A</text>
<text x="285.4" y="35.8">A</text>
<text x="10.3" y="85.8">B</text>
<text x="285.3" y="85.8">B</text>
<text x="10.3" y="135.8">C</text>
<text x="285.3" y="135.8">C</text>
<text x="10.3" y="185.8">D</text>
<text x="285.3" y="185.8">D</text>
<text x="35" y="199.8">1</text>
<text x="85" y="199.8">2</text>
<text x="135" y="199.8">3</text>
<text x="185" y="199.8">4</text>
<text x="235" y="199.8">5</text>
<text x="285" y="199.8">6</text>
</g>
<g font-size="1.8" fill="#006464">
<text x="24.6" y="23.7">Disconect</text>
<text x="27.5" y="21.1">J32</text>
<text x="38.1" y="26.9">+5VD</text>
<text x="38.1" y="29.4">+5VA</text>
<text x="26.8" y="40.2">J1</text>
<text x="28.2" y="41.5">PWR_FLAG</text>
<text x="67.4" y="38.9">J3</text>
<text x="92.8" y="38.9">J4</text>
<text x="130.9" y="40.2">J5</text>
<text x="156.3" y="40.2">J6</text>
<text x="186.8" y="41.5">J7</text>
<text x="212.2" y="41.5">J8</text>
<text x="25.5" y="42.7">Input</text>
<text x="36.8" y="45.9">+5VD</text>
<text x="241.4" y="42.7">J9</text>
<text x="266.2" y="42.7">J10</text>
<text x="28.2" y="52.9">PWR_FLAG</text>
<text x="36.8" y="48.5">GNDA</text>
<text x="50.6" y="49.7">+5VD</text>
<text x="76" y="49.7">+5VD</text>
<text x="114.1" y="51">+5VD</text>
<text x="139.5" y="51">+5VD</text>
<text x="170" y="52.3">+5VD</text>
<text x="195.4" y="52.3">+5VD</text>
<text x="224.6" y="53.5">+5VD</text>
<text x="250" y="53.5">+5VD</text>
<text x="30.6" y="55.4">J2</text>
<text x="77.5" y="65">GNDA</text>
<text x="102.9" y="65">GNDA</text>
<text x="15.2" y="66.2">+5VA</text>
<text x="141" y="66.2">GNDA</text>
<text x="166.4" y="66.2">GNDA</text>
<text x="196.9" y="67.5">GNDA</text>
<text x="222.3" y="67.5">GNDA</text>
<text x="251.5" y="68.8">GNDA</text>
<text x="276.9" y="68.8">GNDA</text>
<text x="40.6" y="81.5">GNDA</text>
<text x="23.5" y="93.5">Output</text>
<text x="24.9" y="91">J27</text>
<text x="68.1" y="91">J11</text>
<text x="93.5" y="91">J12</text>
<text x="131.6" y="92.3">J13</text>
<text x="157" y="92.3">J14</text>
<text x="184.9" y="93.5">J15</text>
<text x="210.3" y="93.5">J16</text>
<text x="237" y="94.8">J17</text>
<text x="262.4" y="94.8">J18</text>
<text x="35.6" y="99.3">GNDA</text>
<text x="35.6" y="96.7">+5VD</text>
<text x="51.9" y="101.8">+5VD</text>
<text x="77.3" y="101.8">+5VD</text>
<text x="22.9" y="105">Input</text>
<text x="23.6" y="102.4">J28</text>
<text x="115.4" y="103.1">+5VD</text>
<text x="140.8" y="103.1">+5VD</text>
<text x="168.7" y="104.3">+5VD</text>
<text x="194.1" y="104.3">+5VD</text>
<text x="220.8" y="105.6">+5VD</text>
<text x="246.2" y="105.6">+5VD</text>
<text x="23.6" y="112.6">J29</text>
<text x="34.3" y="108.1">+5VD</text>
<text x="34.3" y="110.7">GNDA</text>
<text x="22.9" y="115.1">Input</text>
<text x="34.3" y="118.3">+5VD</text>
<text x="78.7" y="117">GNDA</text>
<text x="104.1" y="117">GNDA</text>
<text x="142.2" y="118.3">GNDA</text>
<text x="167.6" y="118.3">GNDA</text>
<text x="195.6" y="119.6">GNDA</text>
<text x="221" y="119.6">GNDA</text>
<text x="22.9" y="125.3">Input</text>
<text x="23.6" y="122.7">J30</text>
<text x="34.3" y="120.8">GNDA</text>
<text x="247.7" y="120.8">GNDA</text>
<text x="273.1" y="120.8">GNDA</text>
<text x="34.3" y="131">GNDA</text>
<text x="34.3" y="128.5">+5VD</text>
<text x="22.9" y="135.4">Input</text>
<text x="23.6" y="132.9">J26</text>
<text x="23.6" y="143.1">J31</text>
<text x="34.3" y="138.6">+5VD</text>
<text x="34.3" y="141.2">GNDA</text>
<text x="69.4" y="143.1">J19</text>
<text x="94.8" y="143.1">J20</text>
<text x="22.9" y="145.6">Input</text>
<text x="34.3" y="148.8">+5VD</text>
<text x="132.9" y="144.3">J21</text>
<text x="158.3" y="144.3">J22</text>
<text x="196.4" y="145.6">J23</text>
<text x="221.8" y="145.6">J24</text>
<text x="259.9" y="146.9">J25</text>
<text x="34.3" y="151.3">GNDA</text>
<text x="53.1" y="153.9">+5VD</text>
<text x="78.5" y="153.9">+5VD</text>
<text x="116.6" y="155.1">+5VD</text>
<text x="142" y="155.1">+5VD</text>
<text x="180.1" y="156.4">+5VD</text>
<text x="205.5" y="156.4">+5VD</text>
<text x="243.6" y="157.7">+5VD</text>
<text x="80" y="169.1">GNDA</text>
<text x="105.4" y="169.1">GNDA</text>
<text x="143.5" y="170.4">GNDA</text>
<text x="168.9" y="170.4">GNDA</text>
<text x="207" y="171.6">GNDA</text>
<text x="232.4" y="171.6">GNDA</text>
<text x="270.5" y="172.9">GNDA</text>
</g>
<g font-size="1.8" fill="#a90000">
<text x="31.7" y="27.7">1</text>
<text x="31.7" y="25.1">2</text>
<text x="30.4" y="46.7">1</text>
<text x="30.4" y="44.2">2</text>
<text x="29.2" y="95">2</text>
<text x="29.2" y="97.5">1</text>
<text x="27.9" y="106.4">2</text>
<text x="27.9" y="109">1</text>
<text x="27.9" y="119.1">1</text>
<text x="27.9" y="116.6">2</text>
<text x="27.9" y="129.3">1</text>
<text x="27.9" y="126.7">2</text>
<text x="27.9" y="136.9">2</text>
<text x="27.9" y="139.4">1</text>
<text x="27.9" y="149.6">1</text>
<text x="27.9" y="147.1">2</text>
</g>
<g font-size="1.8" fill="#840084">
<text x="64.5" y="41.5">LED RGB</text>
<text x="89.9" y="41.5">LED RGB</text>
<text x="56.7" y="44">Connect</text>
<text x="65.2" y="44">to</text>
<text x="68" y="44">frst</text>
<text x="72.1" y="44">rgb</text>
<text x="76.1" y="44">(j44)</text>
<text x="84.4" y="44">return</text>
<text x="91" y="44">frst</text>
<text x="95.1" y="44">rgb</text>
<text x="99.1" y="44">(j45)</text>
<text x="120.2" y="45.3">Connect</text>
<text x="128" y="42.7">LED RGB</text>
<text x="128.7" y="45.3">to</text>
<text x="131.5" y="45.3">frst</text>
<text x="135.6" y="45.3">rgb</text>
<text x="139.6" y="45.3">(j44)</text>
<text x="147.9" y="45.3">return</text>
<text x="153.4" y="42.7">LED RGB</text>
<text x="154.5" y="45.3">frst</text>
<text x="158.6" y="45.3">rgb</text>
<text x="162.6" y="45.3">(j45)</text>
<text x="176.1" y="46.5">Connect</text>
<text x="183.9" y="44">LED RGB</text>
<text x="184.6" y="46.5">to</text>
<text x="187.4" y="46.5">frst</text>
<text x="191.5" y="46.5">rgb</text>
<text x="195.5" y="46.5">(j44)</text>
<text x="203.8" y="46.5">return</text>
<text x="209.3" y="44">LED RGB</text>
<text x="210.4" y="46.5">frst</text>
<text x="214.5" y="46.5">rgb</text>
<text x="218.5" y="46.5">(j45)</text>
<text x="230.7" y="47.8">Connect</text>
<text x="238.5" y="45.3">LED RGB</text>
<text x="239.2" y="47.8">to</text>
<text x="242" y="47.8">frst</text>
<text x="246.1" y="47.8">rgb</text>
<text x="250.1" y="47.8">(j44)</text>
<text x="258.4" y="47.8">return</text>
<text x="263.9" y="45.3">LED RGB</text>
<text x="265" y="47.8">frst</text>
<text x="269.1" y="47.8">rgb</text>
<text x="273.1" y="47.8">(j45)</text>
<text x="27.7" y="58">LED RGB</text>
<text x="22.9" y="60.5">Connect</text>
<text x="31.4" y="60.5">to</text>
<text x="34.2" y="60.5">J4B.SC</text>
<text x="65.8" y="93.5">LED RGB</text>
<text x="91.2" y="93.5">LED RGB</text>
<text x="129.3" y="94.8">LED RGB</text>
<text x="154.7" y="94.8">LED RGB</text>
<text x="58" y="96.1">Connect</text>
<text x="66.5" y="96.1">to</text>
<text x="69.3" y="96.1">frst</text>
<text x="73.4" y="96.1">rgb</text>
<text x="77.4" y="96.1">(j44)</text>
<text x="85.7" y="96.1">return</text>
<text x="92.2" y="96.1">frst</text>
<text x="96.4" y="96.1">rgb</text>
<text x="100.4" y="96.1">(j45)</text>
<text x="121.5" y="97.3">Connect</text>
<text x="130" y="97.3">to</text>
<text x="132.8" y="97.3">frst</text>
<text x="136.9" y="97.3">rgb</text>
<text x="140.9" y="97.3">(j44)</text>
<text x="149.2" y="97.3">return</text>
<text x="155.7" y="97.3">frst</text>
<text x="159.9" y="97.3">rgb</text>
<text x="163.9" y="97.3">(j45)</text>
<text x="174.8" y="98.6">Connect</text>
<text x="182.6" y="96.1">LED RGB</text>
<text x="183.3" y="98.6">to</text>
<text x="186.1" y="98.6">frst</text>
<text x="190.2" y="98.6">rgb</text>
<text x="194.2" y="98.6">(j44)</text>
<text x="202.5" y="98.6">return</text>
<text x="208" y="96.1">LED RGB</text>
<text x="209.1" y="98.6">frst</text>
<text x="213.2" y="98.6">rgb</text>
<text x="217.2" y="98.6">(j45)</text>
<text x="226.9" y="99.9">Connect</text>
<text x="234.7" y="97.3">LED RGB</text>
<text x="235.4" y="99.9">to</text>
<text x="238.2" y="99.9">frst</text>
<text x="242.3" y="99.9">rgb</text>
<text x="246.3" y="99.9">(j44)</text>
<text x="254.6" y="99.9">return</text>
<text x="260.1" y="97.3">LED RGB</text>
<text x="261.2" y="99.9">frst</text>
<text x="265.3" y="99.9">rgb</text>
<text x="269.3" y="99.9">(j45)</text>
<text x="59.3" y="148.1">Connect</text>
<text x="67" y="145.6">LED RGB</text>
<text x="67.8" y="148.1">to</text>
<text x="70.5" y="148.1">frst</text>
<text x="74.7" y="148.1">rgb</text>
<text x="78.7" y="148.1">(j44)</text>
<text x="86.9" y="148.1">return</text>
<text x="92.4" y="145.6">LED RGB</text>
<text x="93.5" y="148.1">frst</text>
<text x="97.7" y="148.1">rgb</text>
<text x="101.6" y="148.1">(j45)</text>
<text x="122.8" y="149.4">Connect</text>
<text x="130.5" y="146.9">LED RGB</text>
<text x="131.3" y="149.4">to</text>
<text x="134" y="149.4">frst</text>
<text x="138.2" y="149.4">rgb</text>
<text x="142.2" y="149.4">(j44)</text>
<text x="150.4" y="149.4">return</text>
<text x="155.9" y="146.9">LED RGB</text>
<text x="157" y="149.4">frst</text>
<text x="161.2" y="149.4">rgb</text>
<text x="165.1" y="149.4">(j45)</text>
<text x="194" y="148.1">LED RGB</text>
<text x="219.4" y="148.1">LED RGB</text>
<text x="257.5" y="149.4">LED RGB</text>
<text x="186.3" y="150.7">Connect</text>
<text x="194.8" y="150.7">to</text>
<text x="197.5" y="150.7">frst</text>
<text x="201.7" y="150.7">rgb</text>
<text x="205.7" y="150.7">(j44)</text>
<text x="213.9" y="150.7">return</text>
<text x="220.5" y="150.7">frst</text>
<text x="224.7" y="150.7">rgb</text>
<text x="228.6" y="150.7">(j45)</text>
<text x="249.8" y="152">Connect</text>
<text x="258.3" y="152">to</text>
<text x="261" y="152">frst</text>
<text x="265.2" y="152">rgb</text>
<text x="269.2" y="152">(j44)</text>
</g>
</svg>
